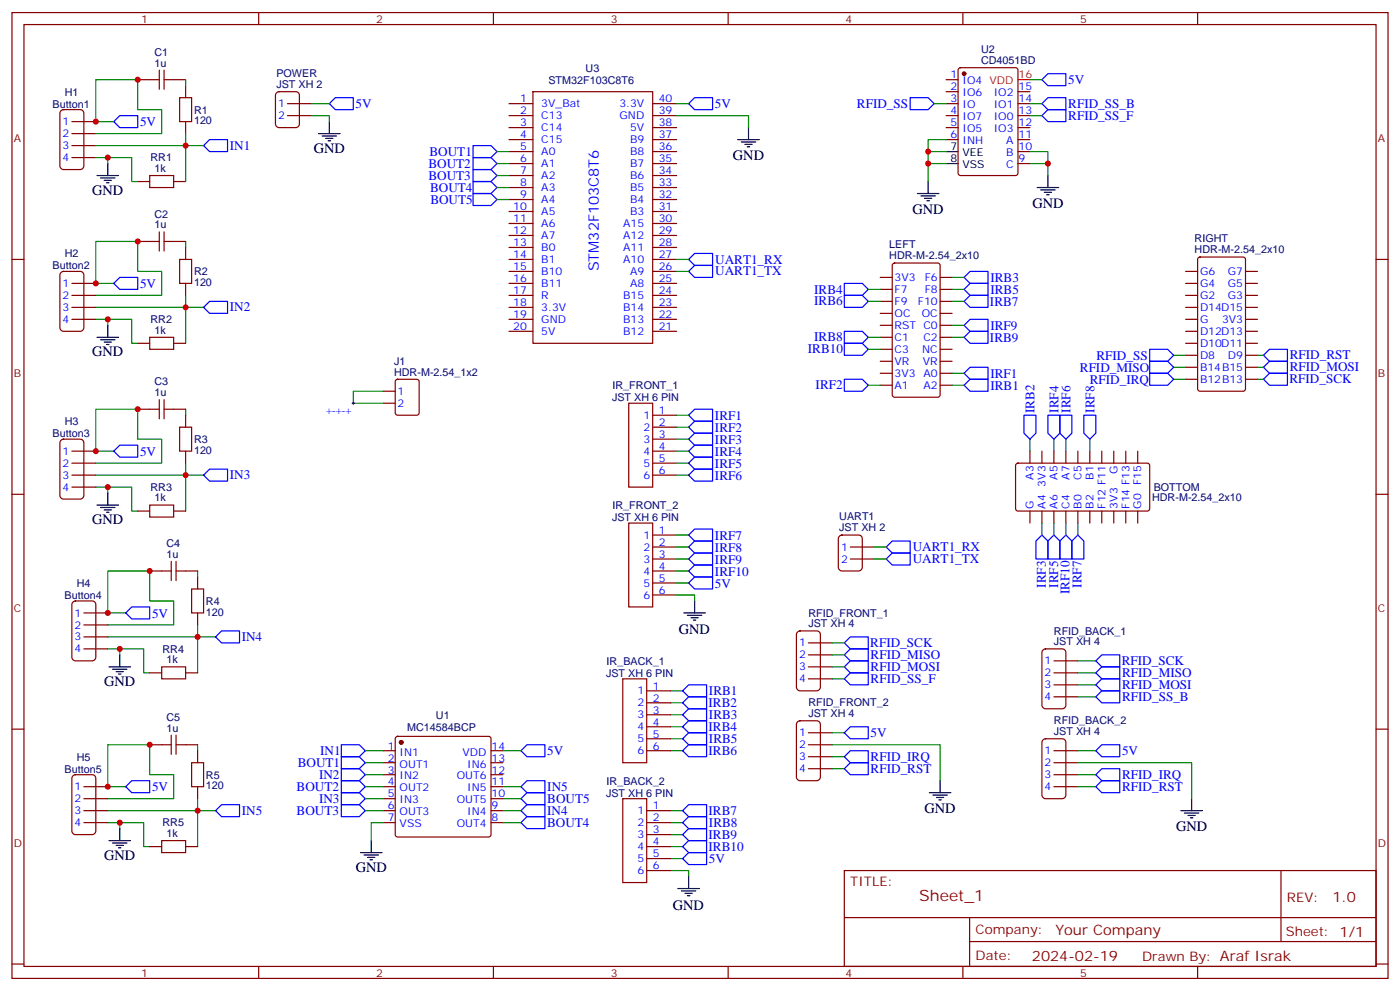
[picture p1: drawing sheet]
<svg xmlns="http://www.w3.org/2000/svg" width="412mm" height="292mm" viewBox="0 0 412 292" stroke-linecap="round" stroke-linejoin="round" font-family="sans-serif">
<g fill="none" stroke="#870000" stroke-width=".35">
<path d="M3.5 3.7h405.4v284.3h-405.4zM7.1 7.2h398.2v277.3h-398.2zM76.2 3.7v3.5M145.3 3.7v3.5M214.5 3.7v3.5M283.6 3.7v3.5M352.8 3.7v3.5M17.9 32.7l.8-.4h4.9l.7 .2 .3 .5 .1 15.9-.2 .6-.6 .4h-5.2l-.6-.2-.4-.5-.1-15.9zM21.2 35.8h7M21.2 39.3h7M40.6 23.5h6.3M46.9 20.6v5.7"/>
<path d="M48.3 23.5h6.4M48.3 20.6v5.7M52.9 28.8h3.5v7h-3.5zM54.7 25.2v3.6M54.7 35.8v3.5M81.4 27.4l.8-.4h4.9l.9 .4 .2 .6v8.5l-.5 .9-.6 .2h-4.9l-.9-.5-.2-.6v-8.5zM84.7 30.5h7M84.7 34h7M149.9 30.5h7.1M149.9 34h7.1M149.9 37.6h7.1M157 27h35.3v74.1h-35.3z"/>
<path d="M192.3 30.5h7M192.3 34h7M192.3 37.6h7M278.7 30.5h3.5M278.7 34h3.5M278.7 37.6h3.5M278.7 23.5h3.5M278.7 27h3.5M282.5 20.1l.4-.2h16.3l.6 .5 .1 30.6-.5 .6-16.5 .1-.6-.5-.1-30.6zM299.9 30.5h3.5M299.9 34h3.5M299.9 37.6h3.5"/>
<path d="M299.9 27h3.5M21.2 42.9h7M21.2 46.4h7M40.6 53.4h3.5M44.1 51.7h7.1v3.5h-7.1zM51.2 53.4h3.5M149.9 41.1h7.1M149.9 44.6h7.1M149.9 48.2h7.1M149.9 51.7h7.1M149.9 55.2h7.1M149.9 58.7h7.1"/>
<path d="M192.3 41.1h7M192.3 44.6h7M192.3 48.2h7M192.3 51.7h7M192.3 55.2h7M192.3 58.7h7M278.7 41.1h3.5M299.9 41.1h3.5M299.9 44.6h3.5M299.9 48.2h3.5M3.5 76.4h3.6M40.6 71.1h6.3"/>
<path d="M46.9 68.3v5.6M48.3 68.3v5.6M48.3 71.1h6.4M52.9 76.4h3.5v7h-3.5zM54.7 72.8v3.6M149.9 76.4h7.1M149.9 62.3h7.1M149.9 65.8h7.1M149.9 69.3h7.1M149.9 72.8h7.1M149.9 79.9h7.1M192.3 76.4h7"/>
<path d="M192.3 62.3h7M192.3 65.8h7M192.3 69.3h7M192.3 72.8h7M192.3 79.9h7M263.1 77.6l.4-.2h12.7l.7 .5v38.3l-.4 .7h-13l-.6-.4-.1-38.4zM349.2 79.9h3.6M353 75.9l.5-.2h12.7l.6 .4 .1 38.4-.5 .6-12.9 .1-.7-.5v-38.3zM366.9 79.9h3.5M405.3 76.4h3.6M17.9 80.3l.8-.4h4.9l.7 .2 .3 .5 .1 15.9-.2 .6-.6 .4h-5.2l-.6-.2-.4-.5-.1-15.8zM21.2 83.4h7"/>
<path d="M21.2 87h7M21.2 90.5h7M21.2 94h7M44.1 99.3h7.1v3.5h-7.1zM54.7 83.4v3.6M149.9 83.4h7.1M149.9 87h7.1M149.9 90.5h7.1M149.9 94h7.1M149.9 97.5h7.1M192.3 83.4h7M192.3 87h7"/>
<path d="M192.3 90.5h7M192.3 94h7M192.3 97.5h7M259.3 81.7h3.5M259.3 85.2h3.5M259.3 88.7h3.5M259.3 92.3h3.5M259.3 95.8h3.5M259.3 99.3h3.5M276.9 81.7h3.6M276.9 85.2h3.6M276.9 88.7h3.6"/>
<path d="M276.9 92.3h3.6M276.9 95.8h3.6M276.9 99.3h3.6M349.2 83.4h3.6M349.2 87h3.6M349.2 90.5h3.6M349.2 94h3.6M349.2 97.5h3.6M366.9 83.4h3.5M366.9 87h3.5M366.9 90.5h3.5M366.9 94h3.5"/>
<path d="M366.9 97.5h3.5M40.6 101.1h3.5M46.9 117.7v5.6M48.3 117.7v5.6M51.2 101.1h3.5M112.9 115.2h3.5M112.9 118.7h3.5M116.7 111.9l.4-.2h5.7l.6 .4 .1 9.4-.5 .7h-5.9l-.6-.4-.1-9.4zM185.2 118.7h7.1v24.7h-7.1zM259.3 102.8h3.5M259.3 106.4h3.5M259.3 109.9h3.5"/>
<path d="M259.3 113.4h3.5M276.9 102.8h3.6M276.9 106.4h3.6M276.9 109.9h3.6M276.9 113.4h3.6M349.2 101.1h3.6M349.2 104.6h3.6M349.2 108.1h3.6M349.2 111.7h3.6M366.9 101.1h3.5M366.9 104.6h3.5M366.9 108.1h3.5"/>
<path d="M366.9 111.7h3.5M17.9 129.7l.8-.4h4.9l.7 .2 .3 .5 .1 15.9-.2 .6-.6 .4h-5.2l-.6-.2-.4-.5-.1-15.8zM21.2 132.8h7M21.2 136.3h7M21.2 139.9h7M40.6 120.5h6.3M48.3 120.5h6.4M52.9 125.8h3.5v7h-3.5zM54.7 122.2v3.6M54.7 132.8v3.5M192.3 132.8h7M192.3 136.3h7"/>
<path d="M192.3 139.9h7M192.3 122.2h7M192.3 125.8h7M192.3 129.3h7M299.4 136.6l.5-.3 38.3 .1 .5 .7-.1 12.9-.6 .5-38.4-.1-.4-.6v-12.7zM303.4 132.8v3.5M306.9 132.8v3.5M310.4 132.8v3.5M314 132.8v3.5M317.5 132.8v3.5M321 132.8v3.5M324.6 132.8v3.5"/>
<path d="M328.1 132.8v3.5M331.6 132.8v3.5M335.1 132.8v3.5M3.5 145.5h3.6M21.2 143.4h7M40.6 150.5h3.5M44.1 148.7h7.1v3.5h-7.1zM51.2 150.5h3.5M185.2 154h7.1v24.7h-7.1zM192.3 157.5h7M247.2 157.9l.8-.4h4.9l.9 .4 .2 .7v8.4l-.5 .9-.6 .2h-4.9l-.9-.5-.2-.6v-8.4zM303.4 150.5v3.5"/>
<path d="M306.9 150.5v3.5M310.4 150.5v3.5M314 150.5v3.5M317.5 150.5v3.5M321 150.5v3.5M324.6 150.5v3.5M328.1 150.5v3.5M331.6 150.5v3.5M335.1 150.5v3.5M405.3 145.5h3.6M21.4 177.4l.8-.5h5l.6 .2 .4 .5v15.9l-.2 .6-.5 .4-5.3 .1-.6-.3-.4-.5v-15.8zM44.1 168.1h6.3"/>
<path d="M50.4 165.3v5.6M51.9 168.1h6.3M51.9 165.3v5.6M56.4 173.4h3.6v7h-3.6zM58.2 169.9v3.5M192.3 168.1h7M192.3 161h7M192.3 164.6h7M192.3 171.6h7M192.3 175.2h7M250.5 161h7M250.5 164.6h7"/>
<path d="M24.7 180.4h7M24.7 184h7M24.7 187.5h7M24.7 191h7M44.1 198.1h3.5M47.6 196.3h7.1v3.5h-7.1zM54.7 198.1h3.5M58.2 180.4v3.6M183.4 199.8h7.1v24.7h-7.1zM234.8 186.2l.9-.5h4.9l.6 .2 .4 .6 .1 15.8-.3 .6-.5 .4-5.2 .1-.7-.3-.3-.5-.1-15.8zM238.1 189.3h7.1M238.1 192.8h7.1"/>
<path d="M238.1 196.3h7.1M238.1 199.8h7.1M307.2 191.5l.8-.5h4.9l.6 .2 .4 .6 .1 15.8-.3 .6-.5 .4-5.2 .1-.7-.3-.3-.5-.1-15.8zM310.4 198.1h7.1M310.4 194.6h7.1M3.5 214.7h3.6M44.1 219.3h6.3M50.4 216.4v5.7M51.9 216.4v5.7M51.9 219.3h6.3M116.7 217l.4-.2h26.8l.5 .2 .2 .5v28.2l-.2 .5-.5 .2h-26.8l-.5-.2-.2-.5v-28.2zM190.5 203.4h7.1"/>
<path d="M190.5 206.9h7.1M190.5 210.4h7.1M190.5 214h7.1M190.5 217.5h7.1M234.8 212.6l.9-.4h4.9l.6 .2 .4 .5 .1 15.9-.3 .6-.5 .4h-5.2l-.7-.2-.3-.5-.1-15.8zM238.1 219.3h7.1M238.1 215.7h7.1M307.2 217.9l.8-.4h4.9l.6 .2 .4 .5 .1 15.9-.3 .6-.5 .4h-5.2l-.7-.2-.3-.5-.1-15.9zM310.4 201.6h7.1M310.4 205.1h7.1M405.3 214.7h3.6M21.4 228.5l.8-.4h5l.6 .2 .4 .5v15.9l-.2 .6-.5 .4h-5.3l-.6-.2-.4-.6v-15.8z"/>
<path d="M24.7 231.6h7M24.7 235.1h7M24.7 238.7h7M56.4 224.5h3.6v7.1h-3.6zM58.2 221v3.5M58.2 231.6v3.5M112.9 221h3.5M112.9 224.5h3.5M112.9 228.1h3.5M112.9 231.6h3.5M112.9 235.1h3.5M112.9 238.7h3.5"/>
<path d="M144.6 221h3.6M144.6 224.5h3.6M144.6 228.1h3.6M144.6 231.6h3.6M144.6 235.1h3.6M144.6 238.7h3.6M183.4 235.1h7.1v24.7h-7.1zM190.5 221h7.1M190.5 238.7h7.1M238.1 222.8h7.1M238.1 226.3h7.1M310.4 221h7.1"/>
<path d="M310.4 224.5h7.1M310.4 228.1h7.1M310.4 231.6h7.1M24.7 242.2h7M44.1 249.2h3.5M47.6 247.5h7.1v3.5h-7.1zM54.7 249.2h3.5M112.9 242.2h3.5M144.6 242.2h3.6M190.5 242.2h7.1M190.5 249.2h7.1M190.5 245.7h7.1"/>
<path d="M190.5 252.8h7.1M190.5 256.3h7.1M248.7 256.3h156.6v28.2h-156.6zM377.3 256.3v20.9M248.7 270.1h156.5M285.6 277.2h119.6M285.6 270.1v14.2M3.5 283.8h3.6M76.2 284.5v3.5M145.3 284.5v3.5M214.5 284.5v3.5M283.6 284.5v3.5"/>
<path d="M352.8 284.5v3.5M405.3 283.8h3.6"/>
</g>
<g fill="#870000" stroke="#870000" stroke-width=".35">
<circle cx="118.2" cy="218.5" r=".53"/>
<circle cx="284" cy="21.7" r=".53"/>
</g>
<g fill="none" stroke="#00f" stroke-width=".35">
<path d="M33.5 35.8l1.8-1.8h5.3v3.6h-5.3zM98.8 28.8h5.3v3.5h-5.3l-1.8-1.8zM204.6 28.8h5.3v3.5h-5.3l-1.8-1.8zM268.1 28.8h5.3l1.8 1.7-1.8 1.8h-5.3zM306.9 30.5l1.8-1.7h5.3v3.5h-5.3zM306.9 34l1.8-1.7h5.3v3.5h-5.3zM306.9 23.5l1.8-1.8h5.3v3.5h-5.3zM60 42.9l1.7-1.8h5.3v3.5h-5.3zM139.3 42.9h5.3l1.8 1.7-1.8 1.8h-5.3zM139.3 46.4h5.3l1.8 1.8-1.8 1.7h-5.3zM139.3 49.9h5.3l1.8 1.8-1.8 1.7h-5.3zM139.3 53.4h5.3l1.8 1.8-1.8 1.8h-5.3z"/>
<path d="M139.3 57h5.3l1.8 1.7-1.8 1.8h-5.3zM202.8 76.4l1.8-1.8h5.3v3.5h-5.3zM202.8 79.9l1.8-1.8h5.3v3.6h-5.3zM33.5 83.4l1.8-1.7h5.3v3.5h-5.3zM60 90.5l1.7-1.8h5.3v3.6h-5.3zM248.7 83.4h5.3l1.8 1.8-1.8 1.8h-5.3zM248.7 87h5.3l1.8 1.7-1.8 1.8h-5.3zM248.7 97.5h5.3l1.8 1.8-1.8 1.8h-5.3zM284 95.8l1.8-1.8h5.2v3.5h-5.2zM284 81.7l1.8-1.8h5.2v3.5h-5.2zM284 85.2l1.8-1.8h5.2v3.6h-5.2zM284 88.7l1.8-1.7h5.2v3.5h-5.2z"/>
<path d="M284 99.3l1.8-1.8h5.2v3.6h-5.2zM248.7 111.7h5.3l1.8 1.7-1.8 1.8h-5.3zM248.7 101.1h5.3l1.8 1.7-1.8 1.8h-5.3zM284 109.9l1.8-1.8h5.2v3.6h-5.2zM284 113.4l1.8-1.7h5.2v3.5h-5.2zM338.7 109.9h5.3l1.7 1.8-1.7 1.7h-5.3zM338.7 106.4h5.3l1.7 1.7-1.7 1.8h-5.3zM338.7 102.8h5.3l1.7 1.8-1.7 1.8h-5.3zM372.2 108.1l1.7-1.7h5.3v3.5h-5.3zM373.9 102.8h5.3v3.6h-5.3l-1.7-1.8zM373.9 109.9h5.3v3.5h-5.3l-1.7-1.7zM33.5 132.8l1.8-1.7h5.3v3.5h-5.3z"/>
<path d="M60 139.9l1.7-1.8h5.3v3.5h-5.3zM202.8 125.8l1.8-1.8h5.3v3.5h-5.3zM202.8 129.3l1.8-1.8h5.3v3.6h-5.3zM202.8 132.8l1.8-1.7h5.3v3.5h-5.3zM202.8 136.3l1.8-1.7h5.3v3.5h-5.3zM202.8 139.9l1.8-1.8h5.3v3.5h-5.3zM204.6 120.5h5.3v3.5h-5.3l-1.8-1.8zM301.6 122.2h3.6v5.3l-1.8 1.8-1.8-1.8zM308.7 122.2h3.5v5.3l-1.8 1.8-1.7-1.8zM312.2 122.2h3.5v5.3l-1.7 1.8-1.8-1.8zM319.3 122.2h3.5v5.3l-1.8 1.8-1.7-1.8zM202.8 157.5l1.8-1.7h5.3v3.5h-5.3z"/>
<path d="M262.8 159.3h5.3v3.5h-5.3l-1.7-1.8zM306.9 157.5l1.8 1.8v5.3h-3.5v-5.3zM310.4 157.5l1.8 1.8v5.3h-3.5v-5.3zM314 157.5l1.7 1.8v5.3h-3.5v-5.3zM317.5 157.5l1.8 1.8v5.3h-3.6v-5.3zM202.8 161l1.8-1.7h5.3v3.5h-5.3zM202.8 164.6l1.8-1.8h5.3v3.5h-5.3zM202.8 168.1l1.8-1.8h5.3v3.6h-5.3zM202.8 171.6l1.8-1.7h5.3v3.5h-5.3zM261.1 164.6l1.7-1.8h5.3v3.5h-5.3zM37 180.4l1.8-1.7h5.3v3.5h-5.3zM63.5 187.5l1.8-1.8h5.3v3.6h-5.3z"/>
<path d="M248.7 192.8l1.8-1.8h5.3v3.6h-5.3zM248.7 196.3l1.8-1.7h5.3v3.5h-5.3zM248.7 199.8l1.8-1.7h5.3v3.5h-5.3zM250.5 187.5h5.3v3.5h-5.3l-1.8-1.7zM322.8 198.1l1.8-1.8h5.2v3.5h-5.2zM322.8 194.6l1.8-1.8h5.2v3.5h-5.2zM100.5 219.3h5.3l1.8 1.7-1.8 1.8h-5.3zM155.2 219.3h5.3v3.5h-5.3l-1.7-1.8zM201.1 217.5l1.7-1.8h5.3v3.6h-5.3zM201.1 214l1.7-1.8h5.3v3.5h-5.3zM201.1 210.4l1.7-1.7h5.3v3.5h-5.3zM201.1 206.9l1.7-1.8h5.3v3.6h-5.3z"/>
<path d="M201.1 203.4l1.7-1.8h5.3v3.5h-5.3zM202.8 219.3h5.3v3.5h-5.3l-1.7-1.8zM248.7 215.7l1.8-1.7h5.3v3.5h-5.3zM322.8 205.1l1.8-1.7h5.2v3.5h-5.2zM322.8 201.6l1.8-1.8h5.2v3.6h-5.2zM37 231.6l1.8-1.8h5.3v3.6h-5.3zM63.5 238.7l1.8-1.8h5.3v3.5h-5.3zM100.5 226.3h5.3l1.8 1.8-1.8 1.7h-5.3zM100.5 233.4h5.3l1.8 1.7-1.8 1.8h-5.3zM100.5 222.8h5.3l1.8 1.7-1.8 1.8h-5.3zM100.5 229.8h5.3l1.8 1.8-1.8 1.8h-5.3zM100.5 236.9h5.3l1.8 1.8-1.8 1.7h-5.3z"/>
<path d="M153.5 238.7l1.7-1.8h5.3v3.5h-5.3zM153.5 231.6l1.7-1.8h5.3v3.6h-5.3zM153.5 235.1l1.7-1.7h5.3v3.5h-5.3zM201.1 238.7l1.7-1.8h5.3v3.5h-5.3zM248.7 222.8l1.8-1.8h5.3v3.5h-5.3zM248.7 226.3l1.8-1.8h5.3v3.6h-5.3zM322.8 231.6l1.8-1.8h5.2v3.6h-5.2zM322.8 228.1l1.8-1.8h5.2v3.5h-5.2zM322.8 221l1.8-1.7h5.2v3.5h-5.2zM153.5 242.2l1.7-1.8h5.3v3.5h-5.3zM201.1 252.8l1.7-1.8h5.3v3.5h-5.3zM201.1 249.2l1.7-1.7h5.3v3.5h-5.3z"/>
<path d="M201.1 245.7l1.7-1.8h5.3v3.6h-5.3zM201.1 242.2l1.7-1.8h5.3v3.5h-5.3z"/>
</g>
<g fill="none" stroke="#000" stroke-width=".35">
<path d="M93.8 39.3h6.4M97 35.8v3.5M220.5 37.6v3.5M28.6 51.7h6.3M29.6 52.4h4.3M30.7 53.1h2.1M31.4 53.8h.7M31.7 48.2v3.5M94.9 40h4.2M96 40.7h2.1M96.7 41.5h.7M217.3 41.1h6.4"/>
<path d="M218.4 41.8h4.2M219.4 42.5h2.1M220.1 43.2h.7M270.2 57h6.4M271.3 57.7h4.2M272.3 58.4h2.2M273 59.1h.8M273.4 53.4v3.6M278.7 48.2h3.5M278.7 44.6h3.5M305.5 55.2h6.4M306.6 55.9h4.2"/>
<path d="M307.6 56.6h2.1M308.3 57.3h.7M308.7 51.7v3.5M28.6 99.3h6.3M31.7 95.8v3.5M29.6 100h4.3M30.7 100.7h2.1M31.4 101.4h.7M28.6 148.7h6.3M29.6 149.4h4.3M30.7 150.1h2.1M31.4 150.8h.7"/>
<path d="M31.7 145.2v3.5M204.6 176.9v3.5M32.1 196.3h6.4M33.2 197h4.2M34.2 197.7h2.1M34.9 198.4h.7M35.3 192.8v3.5M201.4 180.4h6.4M202.5 181.2h4.2M203.6 181.9h2.1M204.3 182.6h.7M273.8 233.4h6.3"/>
<path d="M274.8 234.1h4.2M275.9 234.8h2.1M276.6 235.5h.7M276.9 229.8v3.6M347.8 238.7h6.4M348.9 239.4h4.2M351 235.1v3.6M32.1 247.5h6.4M33.2 248.2h4.2M34.2 248.9h2.1M34.9 249.6h.7M35.3 243.9v3.6"/>
<path d="M106.2 251h6.3M107.2 251.7h4.3M108.3 252.4h2.1M109 253.1h.7M109.4 247.5v3.5M202.8 258.1v3.5M350 240.1h2.1M350.7 240.8h.7M199.7 261.6h6.3M200.7 262.3h4.3M201.8 263h2.1M202.5 263.7h.7"/>
</g>
<g fill="none" stroke="#008700" stroke-width=".35">
<path d="M33.5 35.8h-5.3v-12.3h12.4v8.8h7v7h-19.4M54.7 23.5v1.7M54.7 39.3v3.6h5.3M91.7 34h5.3v1.8M91.7 30.5h5.3M199.3 34h21.2v3.6M199.3 30.5h3.5M275.2 30.5h3.5M303.4 30.5h3.5M303.4 34h3.5M303.4 23.5h3.5M28.2 46.4h3.5v1.8"/>
<path d="M28.2 42.9h26.5v10.5M31.7 46.4h7.1v7h1.8M146.4 44.6h3.5M146.4 48.2h3.5M146.4 51.7h3.5M146.4 55.2h3.5M146.4 58.7h3.5M273.4 48.2h5.3M278.7 44.6h-5.3v8.8M278.7 41.1h-5.3v3.5M303.4 48.2h5.3v3.5M303.4 44.6h5.3v3.6"/>
<path d="M54.7 71.1v1.7M199.3 76.4h3.5M199.3 79.9h3.5M28.2 90.5h26.5v10.6M28.2 94h3.5v1.8M31.7 94h7.1v7.1h1.8M33.5 83.4h-5.3v-12.3h12.4v8.8h7v7.1h-19.4M54.7 87v3.5h5.3M255.8 85.2h3.5M255.8 88.7h3.5M255.8 99.3h3.5M280.5 95.8h3.5"/>
<path d="M280.5 81.7h3.5M280.5 85.2h3.5M280.5 88.7h3.5M280.5 99.3h3.5M112.9 115.2h-8.8v3.5h8.8M255.8 113.4h3.5M255.8 102.8h3.5M280.5 109.9h3.5M280.5 113.4h3.5M345.7 104.6h3.5M345.7 111.7h3.5M345.7 108.1h3.5"/>
<path d="M370.4 104.6h1.8M370.4 111.7h1.8M370.4 108.1h1.8M28.2 139.9h26.5v10.6M33.5 132.8h-5.3v-12.3h12.4v8.8h7v7h-19.4M54.7 120.5v1.7M54.7 136.3v3.6h5.3M199.3 139.9h3.5M199.3 122.2h3.5M199.3 125.8h3.5M199.3 129.3h3.5M199.3 132.8h3.5"/>
<path d="M199.3 136.3h3.5M303.4 129.3v3.5M310.4 129.3v3.5M314 129.3v3.5M321 129.3v3.5M28.2 143.4h3.5v1.8M31.7 143.4h7.1v7.1h1.8M199.3 157.5h3.5M306.9 154v3.5M310.4 154v3.5M314 154v3.5M317.5 154v3.5"/>
<path d="M58.2 168.1v1.8M199.3 175.2h5.3v1.7M199.3 161h3.5M199.3 164.6h3.5M199.3 168.1h3.5M199.3 171.6h3.5M257.5 161h3.6M257.5 164.6h3.6M31.7 187.5h26.5v10.6M31.7 191h3.6v1.8M35.3 191h7v7.1h1.8M37 180.4h-5.3v-12.3h12.4v8.8h7.1v7.1h-19.5"/>
<path d="M58.2 184v3.5h5.3M245.2 189.3h3.5M245.2 192.8h3.5M245.2 196.3h3.5M245.2 199.8h3.5M317.5 194.6h5.3M317.5 198.1h5.3M58.2 219.3v1.7M197.6 217.5h3.5M197.6 214h3.5M197.6 210.4h3.5M197.6 206.9h3.5"/>
<path d="M197.6 203.4h3.5M245.2 219.3h31.7v10.5M245.2 215.7h3.5M317.5 201.6h5.3M317.5 205.1h5.3M31.7 238.7h26.5v10.5M37 231.6h-5.3v-12.3h12.4v8.8h7.1v7h-19.5M58.2 235.1v3.6h5.3M107.6 221h5.3M107.6 238.7h5.3M107.6 228.1h5.3M107.6 235.1h5.3"/>
<path d="M107.6 231.6h5.3M107.6 224.5h5.3M148.2 221h5.3M148.2 238.7h5.3M148.2 235.1h5.3M148.2 231.6h5.3M197.6 221h3.5M197.6 238.7h3.5M245.2 222.8h3.5M245.2 226.3h3.5M317.5 224.5h33.5v10.6M317.5 221h5.3"/>
<path d="M317.5 228.1h5.3M317.5 231.6h5.3M31.7 242.2h3.6v1.7M35.3 242.2h7v7h1.8M112.9 242.2h-3.5v5.3M148.2 242.2h5.3M197.6 256.3h5.2v1.8M197.6 242.2h3.5M197.6 252.8h3.5M197.6 249.2h3.5M197.6 245.7h3.5"/>
</g>
<path d="M103.7 118.7h.7M104.1 118.4v.7" fill="none" stroke="#000" stroke-width=".29"/>
<path d="M299.9 23.5h3.5" fill="none" stroke="#f00" stroke-width=".35"/>
<g fill="#c00">
<circle cx="31.8" cy="46.4" r=".88"/>
<circle cx="54.7" cy="42.9" r=".88"/>
<circle cx="28.2" cy="35.8" r=".88"/>
<circle cx="40.6" cy="23.5" r=".88"/>
<circle cx="40.6" cy="71.1" r=".88"/>
<circle cx="28.2" cy="83.4" r=".88"/>
<circle cx="54.7" cy="90.5" r=".88"/>
<circle cx="31.8" cy="94" r=".88"/>
<circle cx="40.6" cy="120.5" r=".88"/>
<circle cx="28.2" cy="132.8" r=".88"/>
<circle cx="54.7" cy="139.9" r=".88"/>
<circle cx="31.8" cy="143.4" r=".88"/>
<circle cx="44.1" cy="168.1" r=".88"/>
<circle cx="31.8" cy="180.4" r=".88"/>
<circle cx="58.2" cy="187.5" r=".88"/>
<circle cx="35.3" cy="191" r=".88"/>
<circle cx="44.1" cy="219.3" r=".88"/>
<circle cx="31.8" cy="231.6" r=".88"/>
<circle cx="58.2" cy="238.7" r=".88"/>
<circle cx="35.3" cy="242.2" r=".88"/>
<circle cx="273.4" cy="48.2" r=".88"/>
<circle cx="308.7" cy="48.2" r=".88"/>
<circle cx="273.4" cy="44.6" r=".88"/>
</g>
<text font-size="4.6" fill="#800" x="270.8" y="265.3">Sheet_1</text>
<g font-size="4.2">
<text x="92.4" y="45">GND</text>
<text x="215.9" y="47.1">GND</text>
<text x="27.2" y="57.3">GND</text>
<text x="268.8" y="63.1">GND</text>
<text x="304.1" y="61.3">GND</text>
<text x="27.2" y="105">GND</text>
<text x="27.2" y="154.3">GND</text>
<text x="200" y="186.6">GND</text>
<text x="30.7" y="202">GND</text>
<text x="272.3" y="239.4">GND</text>
<text x="346.4" y="244.7">GND</text>
<text x="30.7" y="253.1">GND</text>
<text x="104.8" y="256.6">GND</text>
<text x="198.2" y="267.8">GND</text>
</g>
<text font-size="4.2" fill="#00f" x="176.4" y="79.9" transform="rotate(-90 176.4 79.9)">STM32F103C8T6</text>
<g font-size="4.2" fill="#800">
<text x="392.5" y="265.6">1.0</text>
<text x="310.9" y="275.1">Your Company</text>
<text x="304" y="282.9">2024-02-19</text>
</g>
<g font-size="3.9" fill="#00f">
<text x="314.7" y="24.8">5V</text>
<text x="104.8" y="31.9">5V</text>
<text x="210.6" y="31.9">5V</text>
<text x="252.4" y="31.8">RFID_SS</text>
<text x="314.7" y="35.4">RFID_SS_F</text>
<text x="314.7" y="31.9">RFID_SS_B</text>
<text x="41.3" y="37.2">5V</text>
<text x="67.7" y="44.2">IN1</text>
<text x="126.5" y="45.9">BOUT1</text>
<text x="126.2" y="49.4">BOUT2</text>
<text x="126.2" y="53">BOUT3</text>
<text x="126.7" y="56.5">BOUT4</text>
<text x="126.8" y="60.1">BOUT5</text>
<text x="210.7" y="77.6">UART1_RX</text>
<text x="210.7" y="81.1">UART1_TX</text>
<text x="291.7" y="83">IRB3</text>
<text x="41.3" y="84.8">5V</text>
<text x="239.9" y="86.4">IRB4</text>
<text x="239.9" y="89.9">IRB6</text>
<text x="291.7" y="86.5">IRB5</text>
<text x="67.7" y="91.7">IN2</text>
<text x="291.6" y="90">IRB7</text>
<text x="239.9" y="100.5">IRB8</text>
<text x="291.6" y="100.6">IRB9</text>
<text x="291.7" y="97.1">IRF9</text>
<text x="238" y="104">IRB10</text>
<text x="323" y="105.9">RFID_SS</text>
<text x="379.9" y="105.8">RFID_RST</text>
<text x="291.7" y="111.2">IRF1</text>
<text x="318.1" y="109.4">RFID_MISO</text>
<text x="321" y="112.9">RFID_IRQ</text>
<text x="379.8" y="112.9">RFID_SCK</text>
<text x="379.9" y="109.3">RFID_MOSI</text>
<text x="240.3" y="114.5">IRF2</text>
<text x="291.7" y="114.7">IRB1</text>
<text x="210.6" y="123.6">IRF1</text>
<text x="304.7" y="121.7" transform="rotate(-90 304.7 121.7)">IRB2</text>
<text x="311.8" y="121.5" transform="rotate(-90 311.8 121.5)">IRF4</text>
<text x="315.3" y="121.5" transform="rotate(-90 315.3 121.5)">IRF6</text>
<text x="322.4" y="121.5" transform="rotate(-90 322.4 121.5)">IRF8</text>
<text x="210.6" y="127.1">IRF2</text>
<text x="210.6" y="130.7">IRF3</text>
<text x="41.3" y="134.2">5V</text>
<text x="210.6" y="134.2">IRF4</text>
<text x="210.6" y="137.7">IRF5</text>
<text x="67.7" y="141.1">IN3</text>
<text x="210.6" y="141.2">IRF6</text>
<text x="210.6" y="158.9">IRF7</text>
<text x="210.6" y="162.4">IRF8</text>
<text x="210.6" y="165.9">IRF9</text>
<text x="268.9" y="165.8">UART1_TX</text>
<text x="268.9" y="162.2">UART1_RX</text>
<text x="210.6" y="173">5V</text>
<text x="210.6" y="169.5">IRF10</text>
<text x="308" y="173" transform="rotate(-90 308 173)">IRF3</text>
<text x="311.7" y="173" transform="rotate(-90 311.7 173)">IRF5</text>
<text x="318.6" y="173" transform="rotate(-90 318.6 173)">IRF7</text>
<text x="315.1" y="175" transform="rotate(-90 315.1 175)">IRF10</text>
<text x="44.8" y="181.8">5V</text>
<text x="71.2" y="188.7">IN4</text>
<text x="256.4" y="190.5">RFID_SCK</text>
<text x="256.5" y="194">RFID_MISO</text>
<text x="256.5" y="197.5">RFID_MOSI</text>
<text x="330.4" y="195.8">RFID_SCK</text>
<text x="256.4" y="201">RFID_SS_F</text>
<text x="330.6" y="202.8">RFID_MOSI</text>
<text x="330.6" y="199.3">RFID_MISO</text>
<text x="208.7" y="208.2">IRB2</text>
<text x="208.8" y="204.7">IRB1</text>
<text x="330.6" y="206.3">RFID_SS_B</text>
<text x="208.7" y="215.3">IRB4</text>
<text x="208.8" y="211.7">IRB3</text>
<text x="208.8" y="218.8">IRB5</text>
<text x="256.4" y="217.1">5V</text>
<text x="87.7" y="225.8">BOUT1</text>
<text x="94.3" y="222.1">IN1</text>
<text x="161.2" y="222.4">5V</text>
<text x="208.7" y="222.3">IRB6</text>
<text x="256.5" y="224">RFID_IRQ</text>
<text x="256.5" y="227.5">RFID_RST</text>
<text x="330.5" y="222.4">5V</text>
<text x="44.8" y="233">5V</text>
<text x="87.4" y="232.9">BOUT2</text>
<text x="94" y="229.3">IN2</text>
<text x="161.2" y="232.8">IN5</text>
<text x="330.6" y="232.8">RFID_RST</text>
<text x="330.6" y="229.3">RFID_IRQ</text>
<text x="71.3" y="239.9">IN5</text>
<text x="87.4" y="239.9">BOUT3</text>
<text x="94" y="236.4">IN3</text>
<text x="161.2" y="239.9">IN4</text>
<text x="161.2" y="236.3">BOUT5</text>
<text x="208.7" y="240">IRB7</text>
<text x="161.2" y="243.4">BOUT4</text>
<text x="208.8" y="243.5">IRB8</text>
<text x="208.7" y="247">IRB9</text>
<text x="208.7" y="250.5">IRB10</text>
<text x="208.8" y="254.1">5V</text>
</g>
<g font-size="3.9" fill="#800">
<text x="250.5" y="260.9">TITLE:</text>
<text x="379.1" y="265.6">REV:</text>
<text x="287.4" y="275.1">Company:</text>
<text x="378.7" y="275.7">Sheet: 1/1</text>
<text x="287.4" y="282.8">Date:</text>
<text x="336.4" y="282.8">Drawn By: Araf Israk</text>
</g>
<g font-size="3.2" fill="#800">
<text x="41.6" y="6.7">1</text>
<text x="110.8" y="6.7">2</text>
<text x="179.9" y="6.7">3</text>
<text x="249.1" y="6.7">4</text>
<text x="318.2" y="6.7">5</text>
<text x="4.1" y="41.8">A</text>
<text x="405.9" y="41.8">A</text>
<text x="4.1" y="110.9">B</text>
<text x="405.9" y="110.9">B</text>
<text x="4.1" y="180.1">C</text>
<text x="405.9" y="180.1">C</text>
<text x="4.1" y="249.2">D</text>
<text x="405.9" y="249.2">D</text>
<text x="41.6" y="287.5">1</text>
<text x="110.8" y="287.5">2</text>
<text x="179.9" y="287.5">3</text>
<text x="249.1" y="287.5">4</text>
<text x="318.2" y="287.5">5</text>
</g>
<g font-size="3.2" fill="#000080">
<text x="45.5" y="16.5">C1</text>
<text x="289" y="15.5">U2</text>
<text x="45.5" y="19.6">1u</text>
<text x="81.4" y="22.7">POWER</text>
<text x="172.5" y="21.1">U3</text>
<text x="289" y="18.8">CD4051BD</text>
<text x="19.1" y="28.2">H1</text>
<text x="81.4" y="25.9">JST XH 2</text>
<text x="161.5" y="24.6">STM32F103C8T6</text>
<text x="15.5" y="31.7">Button1</text>
<text x="57.1" y="33.5">R1</text>
<text x="57.1" y="36.6">120</text>
<text x="44.3" y="47.5">RR1</text>
<text x="45.5" y="50.6">1k</text>
<text x="45.5" y="64.1">C2</text>
<text x="45.5" y="67.2">1u</text>
<text x="351.9" y="71.4">RIGHT</text>
<text x="19.1" y="75.8">H2</text>
<text x="262" y="76.4">HDR-M-2.54_2x10</text>
<text x="262" y="73.2">LEFT</text>
<text x="351.9" y="74.6">HDR-M-2.54_2x10</text>
<text x="15.5" y="79.3">Button2</text>
<text x="57.1" y="81.1">R2</text>
<text x="57.1" y="84.2">120</text>
<text x="44.3" y="95.1">RR2</text>
<text x="45.5" y="98.2">1k</text>
<text x="116.1" y="107.4">J1</text>
<text x="45.5" y="113.5">C3</text>
<text x="116.1" y="110.6">HDR-M-2.54_1x2</text>
<text x="45.5" y="116.6">1u</text>
<text x="180.3" y="118.1">JST XH 6 PIN</text>
<text x="180.4" y="114.6">IR_FRONT_1</text>
<text x="19.1" y="125.2">H3</text>
<text x="15.5" y="128.7">Button3</text>
<text x="57.1" y="130.5">R3</text>
<text x="57.1" y="133.6">120</text>
<text x="44.3" y="144.5">RR3</text>
<text x="45.5" y="147.6">1k</text>
<text x="180.4" y="149.9">IR_FRONT_2</text>
<text x="339.4" y="147.5">HDR-M-2.54_2x10</text>
<text x="339.8" y="144.6">BOTTOM</text>
<text x="180.3" y="153.4">JST XH 6 PIN</text>
<text x="247.2" y="153.2">UART1</text>
<text x="49" y="161.1">C4</text>
<text x="247.2" y="156.5">JST XH 2</text>
<text x="49" y="164.2">1u</text>
<text x="22.6" y="172.8">H4</text>
<text x="19" y="176.3">Button4</text>
<text x="60.7" y="178.1">R4</text>
<text x="60.7" y="181.2">120</text>
<text x="238.1" y="184.7">JST XH 4</text>
<text x="238.1" y="181.5">RFID_FRONT_1</text>
<text x="310.5" y="190">JST XH 4</text>
<text x="310.5" y="186.8">RFID_BACK_1</text>
<text x="47.9" y="192.1">RR4</text>
<text x="49" y="195.3">1k</text>
<text x="178.7" y="195.7">IR_BACK_1</text>
<text x="178.5" y="199.3">JST XH 6 PIN</text>
<text x="238.1" y="208">RFID_FRONT_2</text>
<text x="49" y="215.4">1u</text>
<text x="49" y="212.2">C5</text>
<text x="120" y="215.1">MC14584BCP</text>
<text x="128.4" y="211.6">U1</text>
<text x="238.1" y="211.1">JST XH 4</text>
<text x="310.5" y="213.3">RFID_BACK_2</text>
<text x="310.5" y="216.4">JST XH 4</text>
<text x="19" y="227.5">Button5</text>
<text x="22.6" y="224">H5</text>
<text x="60.7" y="232.4">120</text>
<text x="60.7" y="229.2">R5</text>
<text x="178.7" y="231">IR_BACK_2</text>
<text x="178.5" y="234.5">JST XH 6 PIN</text>
<text x="47.9" y="243.3">RR5</text>
<text x="49" y="246.4">1k</text>
</g>
<g font-size="3.2" fill="#00f">
<text x="280" y="23.1">1</text>
<text x="280" y="26.6">2</text>
<text x="283.5" y="28.4">IO6</text>
<text x="283.5" y="24.9">IO4 VDD</text>
<text x="292.7" y="28.4">IO2</text>
<text x="300" y="26.6">15</text>
<text x="81.9" y="31.6">1</text>
<text x="81.9" y="35.1">2</text>
<text x="153.2" y="30.2">1</text>
<text x="153.2" y="33.7">2</text>
<text x="159.5" y="31.6">3V_Bat</text>
<text x="159.5" y="35.1">C13</text>
<text x="182.4" y="31.6">3.3V</text>
<text x="182.5" y="35.1">GND</text>
<text x="194" y="33.7">39</text>
<text x="194" y="30.2">40</text>
<text x="280" y="33.7">4</text>
<text x="280" y="30.2">3</text>
<text x="283.5" y="35.5">IO7</text>
<text x="283.5" y="31.9">IO</text>
<text x="292.7" y="31.9">IO1</text>
<text x="292.7" y="35.5">IO0</text>
<text x="300" y="30.2">14</text>
<text x="300" y="33.7">13</text>
<text x="18.4" y="36.9">1</text>
<text x="18.4" y="40.4">2</text>
<text x="153.2" y="37.2">3</text>
<text x="153.2" y="40.7">4</text>
<text x="159.5" y="38.6">C14</text>
<text x="185.6" y="38.6">5V</text>
<text x="194" y="40.7">37</text>
<text x="194" y="37.2">38</text>
<text x="280" y="40.7">6</text>
<text x="280" y="37.2">5</text>
<text x="283.5" y="39">IO5</text>
<text x="292.7" y="39">IO3</text>
<text x="300" y="37.2">12</text>
<text x="300" y="40.7">11</text>
<text x="18.4" y="43.9">3</text>
<text x="18.4" y="47.4">4</text>
<text x="153.2" y="44.3">5</text>
<text x="153.2" y="47.8">6</text>
<text x="159.5" y="42.2">C15</text>
<text x="159.5" y="45.7">A0</text>
<text x="185.6" y="45.7">B8</text>
<text x="185.6" y="42.2">B9</text>
<text x="194" y="47.8">35</text>
<text x="194" y="44.3">36</text>
<text x="283.5" y="42.5">INH</text>
<text x="296.4" y="46">B</text>
<text x="296.4" y="42.5">A</text>
<text x="300" y="44.3">10</text>
<text x="300" y="47.8">9</text>
<text x="153.2" y="51.3">7</text>
<text x="159.5" y="49.2">A1</text>
<text x="159.5" y="52.7">A2</text>
<text x="185.6" y="52.7">B6</text>
<text x="185.6" y="49.2">B7</text>
<text x="194" y="51.3">34</text>
<text x="296.3" y="49.6">C</text>
<text x="153.2" y="54.9">8</text>
<text x="153.2" y="58.4">9</text>
<text x="159.5" y="56.3">A3</text>
<text x="159.5" y="59.8">A4</text>
<text x="185.6" y="59.8">B4</text>
<text x="185.6" y="56.3">B5</text>
<text x="194" y="58.4">32</text>
<text x="194" y="54.9">33</text>
<text x="151.2" y="61.9">10</text>
<text x="151.2" y="65.4">11</text>
<text x="159.5" y="63.3">A5</text>
<text x="185.6" y="63.3">B3</text>
<text x="194" y="65.4">30</text>
<text x="194" y="61.9">31</text>
<text x="151.2" y="69">12</text>
<text x="159.5" y="66.9">A6</text>
<text x="159.5" y="70.4">A7</text>
<text x="183.6" y="70.4">A12</text>
<text x="183.6" y="66.9">A15</text>
<text x="194" y="69">29</text>
<text x="151.2" y="72.5">13</text>
<text x="151.2" y="76">14</text>
<text x="159.5" y="73.9">B0</text>
<text x="159.5" y="77.4">B1</text>
<text x="183.6" y="77.4">A10</text>
<text x="183.6" y="73.9">A11</text>
<text x="194" y="76">27</text>
<text x="194" y="72.5">28</text>
<text x="151.2" y="79.6">15</text>
<text x="151.2" y="83.1">16</text>
<text x="159.5" y="81">B10</text>
<text x="185.6" y="81">A9</text>
<text x="194" y="83.1">25</text>
<text x="194" y="79.6">26</text>
<text x="263.5" y="82.7">3V3</text>
<text x="272.4" y="82.7">F6</text>
<text x="353.5" y="81">G6</text>
<text x="361.7" y="81">G7</text>
<text x="18.4" y="84.5">1</text>
<text x="18.4" y="88">2</text>
<text x="151.2" y="86.6">17</text>
<text x="159.5" y="84.5">B11</text>
<text x="159.5" y="88">R</text>
<text x="183.6" y="88">B15</text>
<text x="185.6" y="84.5">A8</text>
<text x="194" y="86.6">24</text>
<text x="263.5" y="86.3">F7</text>
<text x="263.5" y="89.8">F9</text>
<text x="270.4" y="89.8">F10</text>
<text x="272.4" y="86.3">F8</text>
<text x="353.5" y="84.5">G4</text>
<text x="353.5" y="88">G2</text>
<text x="361.7" y="84.5">G5</text>
<text x="361.7" y="88">G3</text>
<text x="18.4" y="91.5">3</text>
<text x="18.4" y="95.1">4</text>
<text x="151.2" y="90.1">18</text>
<text x="151.2" y="93.7">19</text>
<text x="159.5" y="91.5">3.3V</text>
<text x="159.5" y="95.1">GND</text>
<text x="183.6" y="95.1">B13</text>
<text x="183.6" y="91.5">B14</text>
<text x="194" y="93.7">22</text>
<text x="194" y="90.1">23</text>
<text x="263.5" y="93.3">OC</text>
<text x="271.5" y="93.3">OC</text>
<text x="353.5" y="91.5">D14D15</text>
<text x="353.5" y="95.1">G</text>
<text x="360" y="95.1">3V3</text>
<text x="151.2" y="97.2">20</text>
<text x="159.5" y="98.6">5V</text>
<text x="183.6" y="98.6">B12</text>
<text x="194" y="97.2">21</text>
<text x="263.5" y="96.8">RST C0</text>
<text x="263.5" y="100.4">C1</text>
<text x="272" y="100.4">C2</text>
<text x="353.5" y="98.6">D12D13</text>
<text x="263.5" y="103.9">C3</text>
<text x="263.5" y="107.4">VR</text>
<text x="271.6" y="103.9">NC</text>
<text x="271.9" y="107.4">VR</text>
<text x="353.5" y="102.1">D10D11</text>
<text x="353.5" y="105.7">D8</text>
<text x="361.7" y="105.7">D9</text>
<text x="263.5" y="110.9">3V3</text>
<text x="272" y="110.9">A0</text>
<text x="353.5" y="109.2">B14B15</text>
<text x="353.5" y="112.7">B12B13</text>
<text x="117.1" y="116.2">1</text>
<text x="117.1" y="119.8">2</text>
<text x="263.5" y="114.5">A1</text>
<text x="272" y="114.5">A2</text>
<text x="96.1" y="121.8">+-+-+</text>
<text x="189.5" y="123.3">1</text>
<text x="194" y="121.9">1</text>
<text x="194" y="125.4">2</text>
<text x="189.5" y="126.8">2</text>
<text x="189.5" y="130.4">3</text>
<text x="194" y="128.9">3</text>
<text x="18.4" y="133.9">1</text>
<text x="18.4" y="137.4">2</text>
<text x="189.5" y="133.9">4</text>
<text x="189.5" y="137.4">5</text>
<text x="194" y="132.5">4</text>
<text x="194" y="136">5</text>
<text x="18.4" y="140.9">3</text>
<text x="189.5" y="140.9">6</text>
<text x="194" y="139.5">6</text>
<text x="304.4" y="141.2" transform="rotate(-90 304.4 141.2)">A3</text>
<text x="308" y="143.3" transform="rotate(-90 308 143.3)">3V3</text>
<text x="311.5" y="141.2" transform="rotate(-90 311.5 141.2)">A5</text>
<text x="315" y="141.2" transform="rotate(-90 315 141.2)">A7</text>
<text x="318.6" y="141.3" transform="rotate(-90 318.6 141.3)">C5</text>
<text x="322.1" y="141.2" transform="rotate(-90 322.1 141.2)">B1</text>
<text x="329.1" y="139.5" transform="rotate(-90 329.1 139.5)">G</text>
<text x="336.2" y="142.9" transform="rotate(-90 336.2 142.9)">F15</text>
<text x="18.4" y="144.5">4</text>
<text x="304.4" y="149.8" transform="rotate(-90 304.4 149.8)">G</text>
<text x="308" y="149.8" transform="rotate(-90 308 149.8)">A4</text>
<text x="311.5" y="149.8" transform="rotate(-90 311.5 149.8)">A6</text>
<text x="315" y="149.8" transform="rotate(-90 315 149.8)">C4</text>
<text x="318.6" y="149.8" transform="rotate(-90 318.6 149.8)">B0</text>
<text x="322.1" y="149.8" transform="rotate(-90 322.1 149.8)">B2</text>
<text x="325.6" y="149.8" transform="rotate(-90 325.6 149.8)">F12 F11</text>
<text x="329.1" y="149.8" transform="rotate(-90 329.1 149.8)">3V3</text>
<text x="332.7" y="149.8" transform="rotate(-90 332.7 149.8)">F14 F13</text>
<text x="336.2" y="149.8" transform="rotate(-90 336.2 149.8)">G0</text>
<text x="189.5" y="158.6">1</text>
<text x="194" y="157.2">1</text>
<text x="194" y="160.7">2</text>
<text x="189.5" y="162.1">2</text>
<text x="189.5" y="165.6">3</text>
<text x="194" y="164.2">3</text>
<text x="194" y="167.7">4</text>
<text x="247.7" y="162.1">1</text>
<text x="247.7" y="165.6">2</text>
<text x="189.5" y="169.2">4</text>
<text x="189.5" y="172.7">5</text>
<text x="194" y="171.3">5</text>
<text x="189.5" y="176.2">6</text>
<text x="194" y="174.8">6</text>
<text x="22" y="181.5">1</text>
<text x="22" y="185">2</text>
<text x="22" y="188.6">3</text>
<text x="235.4" y="190.3">1</text>
<text x="22" y="192.1">4</text>
<text x="235.4" y="193.9">2</text>
<text x="235.4" y="197.4">3</text>
<text x="307.7" y="195.6">1</text>
<text x="192.3" y="203">1</text>
<text x="235.4" y="200.9">4</text>
<text x="307.7" y="199.1">2</text>
<text x="307.7" y="202.7">3</text>
<text x="187.8" y="204.4">1</text>
<text x="187.8" y="208">2</text>
<text x="192.3" y="206.6">2</text>
<text x="307.7" y="206.2">4</text>
<text x="187.8" y="211.5">3</text>
<text x="187.8" y="215">4</text>
<text x="192.3" y="210.1">3</text>
<text x="192.3" y="213.6">4</text>
<text x="114.2" y="220.7">1</text>
<text x="144.8" y="220.7">14</text>
<text x="187.8" y="218.5">5</text>
<text x="192.3" y="217.1">5</text>
<text x="192.3" y="220.7">6</text>
<text x="235.4" y="216.8">1</text>
<text x="235.4" y="220.3">2</text>
<text x="114.2" y="224.2">2</text>
<text x="114.2" y="227.7">3</text>
<text x="117.7" y="222.4">IN1</text>
<text x="117.7" y="226">OUT1</text>
<text x="136.3" y="222.4">VDD</text>
<text x="137.6" y="226">IN6</text>
<text x="144.8" y="227.7">12</text>
<text x="144.8" y="224.2">13</text>
<text x="187.8" y="222.1">6</text>
<text x="235.4" y="223.8">3</text>
<text x="235.4" y="227.4">4</text>
<text x="307.7" y="222.1">1</text>
<text x="307.7" y="225.6">2</text>
<text x="22" y="232.7">1</text>
<text x="114.2" y="231.2">4</text>
<text x="117.7" y="229.5">IN2</text>
<text x="117.7" y="233">OUT2</text>
<text x="134.5" y="229.5">OUT6</text>
<text x="137.6" y="233">IN5</text>
<text x="144.8" y="231.2">11</text>
<text x="307.7" y="229.1">3</text>
<text x="307.7" y="232.7">4</text>
<text x="22" y="236.2">2</text>
<text x="22" y="239.7">3</text>
<text x="114.2" y="234.8">5</text>
<text x="114.2" y="238.3">6</text>
<text x="117.7" y="236.5">IN3</text>
<text x="134.5" y="236.5">OUT5</text>
<text x="144.8" y="238.3">9</text>
<text x="144.8" y="234.8">10</text>
<text x="187.8" y="239.7">1</text>
<text x="192.3" y="238.3">1</text>
<text x="22" y="243.2">4</text>
<text x="114.2" y="241.8">7</text>
<text x="117.7" y="240.1">OUT3</text>
<text x="117.7" y="243.6">VSS</text>
<text x="134.5" y="243.6">OUT4</text>
<text x="137.6" y="240.1">IN4</text>
<text x="144.8" y="241.8">8</text>
<text x="187.8" y="243.2">2</text>
<text x="192.3" y="241.8">2</text>
<text x="192.3" y="245.4">3</text>
<text x="187.8" y="246.8">3</text>
<text x="187.8" y="250.3">4</text>
<text x="192.3" y="248.9">4</text>
<text x="187.8" y="253.8">5</text>
<text x="187.8" y="257.4">6</text>
<text x="192.3" y="252.4">5</text>
<text x="192.3" y="255.9">6</text>
</g>
<text font-size="3.2" fill="#f00" x="300" y="23.1">16</text>
<g font-size="3.2">
<text x="280" y="47.8">8</text>
<text x="280" y="44.3">7</text>
<text x="283.5" y="46">VEE</text>
<text x="283.5" y="49.6">VSS</text>
</g>
</svg>
